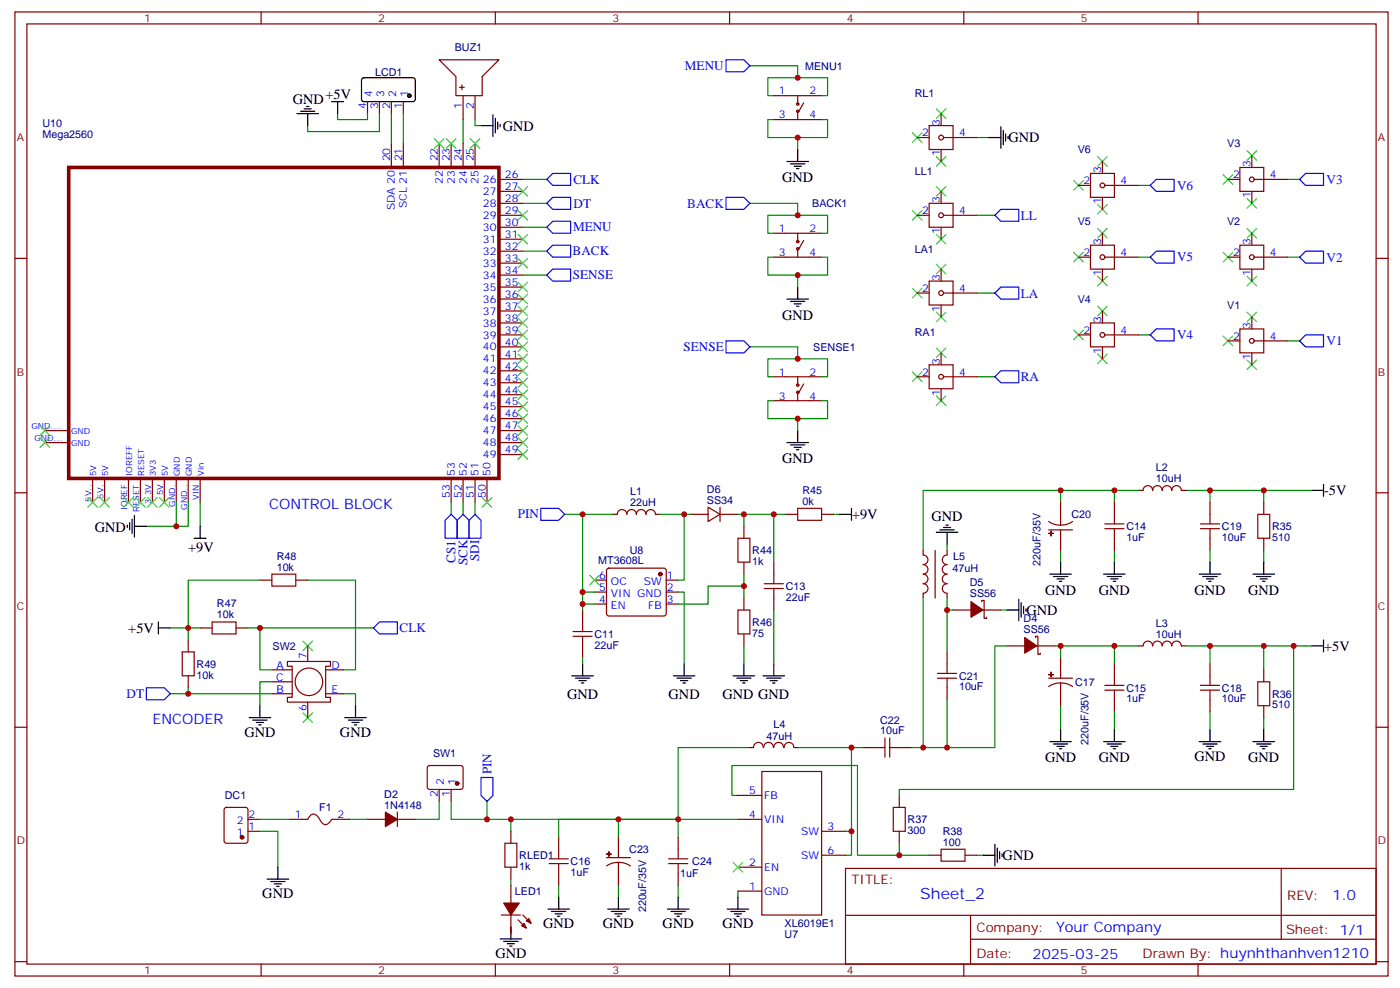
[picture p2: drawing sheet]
<svg xmlns="http://www.w3.org/2000/svg" width="413mm" height="291mm" viewBox="0 0 413 291" stroke-linecap="round" stroke-linejoin="round" font-family="sans-serif">
<path d="M106.9 23.1l.5-.2 14.8 .1 .4 .6-.1 6-.6 .4-14.8-.1-.4-.6v-5.7z" fill="none" stroke="#000" stroke-width=".35"/>
<circle cx="120.8" cy="28.2" r=".53" fill="#870000" stroke="#000" stroke-width=".35"/>
<g fill="none" stroke="#870000" stroke-width=".35">
<path d="M4.4 3.5h405.4v284.4h-405.4zM7.9 7.1h398.3v277.2h-398.3zM77.1 3.5v3.6M129.6 17.6h17.7l-5 5v5.6h-7.7v-5.6zM146.2 3.5v3.6M215.4 3.5v3.6M284.5 3.5v3.6M353.7 3.5v3.6M108.5 30v3.5M112 30v3.5M115.5 30v3.5M119.1 30v3.5"/>
<path d="M135.6 25.8h1.5M136.3 25v1.5M136.7 28.2v7.1M140.2 28.2v7.1M228.4 35.3h14.1M228.4 28.2h14.1M235.5 28.2v2.5M235.5 32.8v2.5M237.2 30.3l-1.4 2.5M274.3 37h7v7.1h-7zM277.8 33.5v3.5M115.5 42.3v7.1"/>
<path d="M119.1 42.3v7.1M129.6 42.3v7.1M133.2 42.3v7.1M136.7 42.3v7.1M140.2 42.3v7.1M147.3 52.9h7M147.3 60h7M147.3 56.4h7M270.8 40.6h3.5M274.3 60h7v7h-7zM277.8 44.1v3.5M277.8 56.4v3.6"/>
<path d="M278.5 40.6h9.9M318.4 54.7h3.5M321.9 51.2h7.1v7h-7.1zM325.4 47.6v3.6M325.4 58.2v3.5M326.1 54.7h9.9M362.5 52.9h3.5M366 49.4h7.1v7h-7.1zM369.5 45.9v3.5M369.5 56.4v3.6M370.2 52.9h9.9M4.4 76.2h3.5"/>
<path d="M147.3 63.5h7M147.3 74.1h7M147.3 70.6h7M147.3 67h7M147.3 77.6h7M228.4 75.8h14.1M228.4 68.8h14.1M235.5 68.8v2.5M235.5 73.4v2.4M237.2 70.9l-1.4 2.5M270.8 63.5h3.5M277.8 67v3.6"/>
<path d="M277.8 79.4v3.5M278.5 63.5h9.9M318.4 75.8h3.5M321.9 72.3h7.1v7.1h-7.1zM325.4 68.8v3.5M325.4 79.4v3.5M326.1 75.8h9.9M362.5 75.8h3.5M366 72.3h7.1v7.1h-7.1zM369.5 68.8v3.5M369.5 79.4v3.5M370.2 75.8h9.9"/>
<path d="M406.2 76.2h3.6M147.3 98.8h7M147.3 95.3h7M147.3 91.7h7M147.3 88.2h7M147.3 84.7h7M147.3 81.1h7M270.8 86.4h3.5M274.3 82.9h7v7.1h-7zM277.8 90v3.5M278.5 86.4h9.9M318.4 98.8h3.5"/>
<path d="M321.9 95.3h7.1v7h-7.1zM325.4 91.7v3.6M326.1 98.8h9.9M366 97h7.1v7.1h-7.1zM369.5 93.5v3.5M147.3 119.9h7M147.3 116.4h7M147.3 112.9h7M147.3 109.4h7M147.3 105.8h7M147.3 102.3h7M228.4 111.1h14.1"/>
<path d="M228.4 118.2h14.1M235.5 111.1v2.5M235.5 115.7v2.5M237.2 113.2l-1.4 2.5M270.8 111.1h3.5M274.3 107.6h7v7.1h-7zM277.8 104.1v3.5M277.8 114.7v3.5M278.5 111.1h9.9M325.4 102.3v3.5M362.5 100.5h3.5M369.5 104.1v3.5"/>
<path d="M370.2 100.5h9.9M13.2 127h7.1M13.2 130.5h7.1M147.3 127h7M147.3 130.5h7M147.3 123.5h7M147.3 134.1h7M4.4 145.3h3.5M27.3 141.1v7.1M30.9 141.1v7.1M37.9 141.1v7.1M41.5 141.1v7.1"/>
<path d="M45 141.1v7.1M48.5 141.1v7.1M52 141.1v7.1M55.6 141.1v7.1M59.1 141.1v7.1M133.2 141.1v7.1M136.7 141.1v7.1M140.2 141.1v7.1M143.8 141.1v7.1M180.8 151.7h1.4a1.41 1.41 0 0 1 1.4-1.4 1.41 1.41 0 0 1 1.4 1.4M185 151.7a1.41 1.41 0 0 1 1.5-1.4 1.41 1.41 0 0 1 1.4 1.4M187.9 151.7a1.41 1.41 0 0 1 1.4-1.4 1.41 1.41 0 0 1 1.4 1.4"/>
<path d="M190.7 151.7a1.41 1.41 0 0 1 1.4-1.4 1.41 1.41 0 0 1 1.4 1.4M193.5 151.7h1.4M203.7 151.7h5.3M209 149.6l3.5 2.1-3.5 2.1zM212.5 149.6v4.2M212.5 151.7h5.3M217.8 158.8h3.6v7h-3.6zM219.6 155.2v3.6M232 151.7h3.5M235.5 149.9h7v3.6h-7zM242.5 151.7h3.6M309.6 153.8l1.6 .8 1.9 .3"/>
<path d="M309.6 156.3h7M313.1 148.2v6.7M313.1 156.3v6M316.6 153.8l-1.7 .8-1.8 .3M326.1 154.5h5.7M326.1 155.9h5.7M329 148.2v6.3M329 155.9v6.4M336 144.6h1.4a1.41 1.41 0 0 1 1.5-1.4 1.41 1.41 0 0 1 1.4 1.4 1.41 1.41 0 0 1 1.4-1.4 1.41 1.41 0 0 1 1.4 1.4 1.41 1.41 0 0 1 1.4-1.4 1.41 1.41 0 0 1 1.4 1.4 1.41 1.41 0 0 1 1.4-1.4 1.41 1.41 0 0 1 1.4 1.4h1.4M354.4 154.5h5.6M354.4 155.9h5.6M357.2 148.2v6.3"/>
<path d="M357.2 155.9v6.4M371.3 151.7h3.5v7.1h-3.5zM373.1 148.2v3.5M373.1 158.8v3.5M406.2 145.3h3.6M76.7 171.1h3.6M80.3 169.3h7v3.6h-7zM87.3 171.1h3.5M172 179.9v6.4M175.5 171.1h3.5M175.5 174.6h3.5M175.5 178.2h3.5"/>
<path d="M179.3 167.8l.4-.2h16.3l.5 .2 .2 .5v12.7l-.3 .5-.4 .2h-16.3l-.5-.3-.2-.4v-12.7zM196.7 171.1h3.5M196.7 174.6h3.5M196.7 178.2h3.5M217.8 179.9h3.6v7.1h-3.6zM219.6 165.8v3.5M219.6 176.4v3.5M225.6 173.6h5.6M225.6 172.2h5.6M228.4 165.8v6.4M228.4 173.6v6.3M272.5 162.3v1.4a1.41 1.41 0 0 1 1.4 1.4 1.41 1.41 0 0 1-1.4 1.4 1.41 1.41 0 0 1 1.4 1.4 1.41 1.41 0 0 1-1.4 1.4 1.41 1.41 0 0 1 1.4 1.5 1.41 1.41 0 0 1-1.4 1.4 1.41 1.41 0 0 1 1.4 1.4 1.41 1.41 0 0 1-1.4 1.4v1.4"/>
<path d="M276 162.3v14.1M279.6 162.3v1.4a1.41 1.41 0 0 0-1.4 1.4 1.41 1.41 0 0 0 1.4 1.4 1.41 1.41 0 0 0-1.4 1.4 1.41 1.41 0 0 0 1.4 1.4 1.41 1.41 0 0 0-1.4 1.4 1.41 1.41 0 0 0 1.4 1.5 1.41 1.41 0 0 0-1.4 1.4 1.41 1.41 0 0 0 1.4 1.4v1.4M281.3 179.9h5.3M289.8 177.4v-.3h.7v5.3h.7v-.4M290.2 179.9h5.3M53.8 192.3h3.5v7h-3.5zM55.6 188.7v3.6M55.6 199.3v3.5M59.1 185.2h3.5M62.6 183.4h7.1v3.6h-7.1zM69.7 185.2h3.5M80.3 197.6h6"/>
<path d="M84.8 195.1h12.7v1.4h-1.4v9.2h1.4v1.4h-12.7v-1.4h1.5v-9.2h-1.5zM90.8 190.5v4.6M96.1 197.6h5.3M169.2 187.7h5.6M169.2 186.3h5.6M172 187.7v6.3M219.6 187v3.5M276.8 198.6h5.6M279.6 192.3v6.3M297.2 190.5h5.3M305.7 188v-.3h.7v5.3h.7v-.4M306 190.5h5.3"/>
<path d="M313.1 194v6M329 195.8v6.3M336 190.5h1.4a1.41 1.41 0 0 1 1.5-1.4 1.41 1.41 0 0 1 1.4 1.4 1.41 1.41 0 0 1 1.4-1.4 1.41 1.41 0 0 1 1.4 1.4 1.41 1.41 0 0 1 1.4-1.4 1.41 1.41 0 0 1 1.4 1.4 1.41 1.41 0 0 1 1.4-1.4 1.41 1.41 0 0 1 1.4 1.4h1.4M357.2 195.8v6.3M373.1 197.6v3.5M4.4 214.5h3.5M80.3 201.1h6M80.3 204.6h6M90.8 207.1v4.6M96.1 204.6h5.3M261.2 217.7v5.6M262.6 217.7v5.6"/>
<path d="M276.8 200h5.6M279.6 200v6.4M309.6 200h7M313.1 201.4l1.8 .3 1.7 .8M313.1 201.4l-1.9 .3-1.6 .8M313.1 201.4v6.7M326.1 203.6h5.7M326.1 202.1h5.7M329 203.6v6.3M354.4 203.6h5.6M354.4 202.1h5.6M357.2 203.6v6.3"/>
<path d="M371.3 201.1h3.5v7h-3.5zM373.1 208.1v3.6M406.2 214.5h3.6M66.4 238.3l.5-.2h5.6l.6 .5 .1 9.4-.5 .7h-5.8l-.7-.5-.1-9.4zM117.3 239.5v4.3M126.4 226l.4-.2h9.5l.4 .7-.1 5.9-.6 .4h-9.5l-.4-.7v-5.6zM129.6 232.8v3.6M133.2 232.8v3.6M217.8 234.6h7.1M221.4 220.5h1M222.5 220.5a1.41 1.41 0 0 1 1.4-1.6 1.41 1.41 0 0 1 1.4 1.6M224.9 227.5h17.6v42.4h-17.6z"/>
<path d="M225.5 220.5a1.41 1.41 0 0 1 1.4-1.6 1.41 1.41 0 0 1 1.4 1.6M228.4 220.5a1.41 1.41 0 0 1 1.5-1.6 1.41 1.41 0 0 1 1.4 1.6M231.5 220.5a1.41 1.41 0 0 1 1.4-1.5 1.41 1.41 0 0 1 1.4 1.5M234.4 220.5h1.1M254.9 220.5h6.3M262.6 220.5h6.4M263.7 238.1h3.5v7.1h-3.5zM265.5 234.6v3.5M73.2 245.2h3.5M73.2 241.7h3.5M85.5 241.7h5.3l.6-1a1.56 1.56 0 0 1 2.7 .5l.2 .3a2.13 2.13 0 0 0 2.3 1.6l1.3-1.4h5.3M108.5 241.7h5.3"/>
<path d="M117.3 241.7h5.3M149 248.7h3.6v7.1h-3.6zM150.8 245.2v3.5M150.8 255.8v3.5M162.1 253.3h5.6M162.1 254.7h5.6M164.9 246.9v6.4M164.9 254.7v6.4M179 252.9h7.1M182.6 254.4l1.8 .2 1.7 .8M182.6 254.4l-1.9 .2-1.7 .8M182.6 246.9v6"/>
<path d="M182.6 254.4v6.7M197.4 253.3h5.6M197.4 254.7h5.6M200.2 246.9v6.4M200.2 254.7v6.4M217.8 241.7h7.1M217.8 255.8h7.1M242.5 245.2h7.1M242.5 252.2h7.1M249.6 256.1h156.6v28.2h-156.6zM265.5 245.2v3.5M274.3 252.2h3.5"/>
<path d="M277.8 250.5h7.1v3.5h-7.1zM284.9 252.2h3.5M378.2 256.1v20.9M150.8 261.1v5.2M150.8 269.9v5.3M217.8 262.8h7.1M249.6 270h156.5M286.5 277h119.6M286.5 270v14.1M4.4 283.6h3.5M77.1 284.3v3.6M146.2 284.3v3.6"/>
<path d="M215.4 284.3v3.6M284.5 284.3v3.6M353.7 284.3v3.6M406.2 283.6h3.6"/>
<circle cx="235.5" cy="32.8" r=".35"/>
<circle cx="235.5" cy="30.7" r=".35"/>
<circle cx="277.8" cy="40.6" r=".71"/>
<circle cx="325.4" cy="54.7" r=".71"/>
<circle cx="369.5" cy="52.9" r=".71"/>
<circle cx="235.5" cy="73.4" r=".35"/>
<circle cx="235.5" cy="71.3" r=".35"/>
<circle cx="277.8" cy="63.5" r=".71"/>
<circle cx="325.4" cy="75.8" r=".71"/>
<circle cx="369.5" cy="75.8" r=".71"/>
<circle cx="277.8" cy="86.4" r=".71"/>
<circle cx="325.4" cy="98.8" r=".71"/>
<circle cx="235.5" cy="115.7" r=".35"/>
<circle cx="235.5" cy="113.6" r=".35"/>
<circle cx="277.8" cy="111.1" r=".71"/>
<circle cx="369.5" cy="100.5" r=".71"/>
<circle cx="91.2" cy="201.1" r="4.1"/>
</g>
<g fill="#870000" stroke="#870000" stroke-width=".35">
<path d="M309.6 199h1.4z"/>
<path d="M310.3 198.3v1.4z"/>
<path d="M309.6 157.3h1.4z"/>
<path d="M310.3 156.6v1.4z"/>
<path d="M179 251.9h1.4z"/>
<path d="M179.7 251.2l.1 1.4z"/>
<path d="M286.6 177.4l3.6 2.5-3.6 2.1z"/>
<path d="M302.5 188l3.5 2.5-3.5 2.1z"/>
<path d="M113.8 239.5l3.5 2.2-3.5 2.1z"/>
<path d="M154.7 272.3l.7 1.5-1.4-.7z"/>
<path d="M155.4 271.6l.7-.7 .7 1.4z"/>
<path d="M152.9 271.3l1.4 1.4z"/>
<path d="M154.3 269.9l1.5 1.4z"/>
<path d="M148 269.9h5.6z"/>
<path d="M148.7 266.3h4.6l-2.5 3.6z"/>
<circle cx="134.9" cy="231.1" r=".53"/>
<circle cx="71.4" cy="246.9" r=".53"/>
<circle cx="194.9" cy="169.3" r=".53"/>
</g>
<g fill="none" stroke="#008700" stroke-width=".35">
<path d="M221.4 19.4h14.1v3.5M99.7 33.5v1.8h8.8v-1.8M112 33.5v5.3h-21.2v-1.8M115.5 33.5v8.8M119.1 33.5v8.8M136.7 35.3v7M140.2 35.3v1.7h1.8M228.4 28.2h-1.7v-5.3h17.6v5.3h-1.8M228.4 35.3h-1.7v5.3h17.6v-5.3h-1.8M154.3 52.9h7.1M154.3 60h7.1M221.4 60h14.1v3.5"/>
<path d="M235.5 40.6v3.5M288.4 40.6h3.5M336 54.7h3.5M380.1 52.9h3.5M154.3 74.1h7.1M154.3 67h7.1M228.4 75.8h-1.7v5.3h17.6v-5.3h-1.8M228.4 68.8h-1.7v-5.3h17.6v5.3h-1.8M288.4 63.5h5.3M336 75.8h3.5M380.1 75.8h3.5M154.3 81.1h7.1"/>
<path d="M235.5 81.1v3.6M288.4 86.4h5.3M336 98.8h3.5M221.4 102.3h14.1v3.5M228.4 118.2h-1.7v5.3h17.6v-5.3h-1.8M228.4 111.1h-1.7v-5.3h17.6v5.3h-1.8M288.4 111.1h5.3M380.1 100.5h3.5M235.5 123.5v3.5M52 148.2v7M55.6 148.2v7h-12.4M59.1 148.2v7"/>
<path d="M133.2 148.2v3.5M136.7 148.2v3.5M140.2 148.2v3.5M166.7 151.7h5.3M180.8 151.7h-8.8v22.9M194.9 151.7h8.8M202 151.7v19.4h-1.8M217.8 151.7h1.8v3.5M219.6 151.7h8.8v14.1M228.4 151.7h3.6M246.1 151.7h1.7M313.1 144.6v3.6"/>
<path d="M329 144.6v3.6M336 144.6h-63.5v17.7M350.1 144.6h23v3.6M357.2 144.6v3.6M373.1 144.6h14.1M76.7 171.1h-21.1v14.1h-5.3M90.8 171.1h14.2v26.5h-3.6M172 178.2h3.5M175.5 174.6h-3.5v5.3M200.2 174.6h1.8v21.2M219.6 172.9h-10.6v5.3h-8.8M219.6 169.3v7.1"/>
<path d="M228.4 179.9v15.9M272.5 176.4v44.1h7.1v-14.1M279.6 160.5v1.8M279.6 176.4v15.9M279.6 179.9h1.7M295.5 179.9h1.7M313.1 162.3v3.5M329 162.3v3.5M357.2 162.3v3.5M373.1 162.3v3.5M59.1 185.2h-3.5v3.5M73.2 185.2h37"/>
<path d="M76.7 185.2v12.4h3.6M172 194v1.8M219.6 190.5v5.3M297.2 190.5h-3.5v30h-14.1M311.3 190.5h1.8v3.5M313.1 190.5h15.9v5.3M329 190.5h7M350.1 190.5h7.1v5.3M357.2 190.5h15.9v7.1M373.1 190.5h14.1M381.9 190.5v42.3h-116.4v1.8M50.3 204.6h5.3"/>
<path d="M55.6 202.8v1.8h24.7M80.3 201.1h-3.6v7M101.4 204.6h3.6v3.5M313.1 208.1v7.1M329 209.9v5.3M357.2 209.9v5.3M373.1 211.7v3.5M129.6 236.4v5.3h-7M133.2 236.4v5.3h67M143.8 236.4v5.3M217.8 234.6h-1.7v-8.8h37v26.4h21.2M221.4 220.5h-21.2v21.2"/>
<path d="M235.5 220.5h15.9v31.7h-1.8M251.4 220.5h3.5M269 220.5h3.5M76.7 245.2h5.3v10.6M76.7 241.7h8.8M103.2 241.7h5.3M150.8 241.7v3.5M150.8 259.3v1.8M164.9 246.9v-5.2h17.7v5.2M182.6 241.7h35.2M200.2 241.7v5.2M249.6 245.2h1.8"/>
<path d="M265.5 248.7v3.5M288.4 252.2h1.8M150.8 273.4v1.8M164.9 261.1v3.5M182.6 261.1v3.5M200.2 261.1v3.5M217.8 262.8v1.8"/>
</g>
<g fill="none" stroke="#00f" stroke-width=".35">
<path d="M214.3 17.6h5.3l1.8 1.8-1.8 1.8h-5.3zM161.4 52.9l1.8-1.7h5.3v3.5h-5.3zM163.2 58.2h5.3v3.5h-5.3l-1.8-1.7zM214.3 58.2h5.3l1.8 1.8-1.8 1.7h-5.3zM339.5 54.7l1.8-1.8h5.3v3.5h-5.3zM383.6 52.9l1.8-1.7h5.3v3.5h-5.3zM161.4 67l1.8-1.7h5.3v3.5h-5.3zM161.4 74.1l1.8-1.8h5.3v3.5h-5.3zM293.7 63.5l1.8-1.8h5.2v3.6h-5.2zM341.3 74.1h5.3v3.5h-5.3l-1.8-1.8zM383.6 75.8l1.8-1.7h5.3v3.5h-5.3zM161.4 81.1l1.8-1.7h5.3v3.5h-5.3z"/>
<path d="M293.7 86.4l1.8-1.7h5.2v3.5h-5.2zM341.3 97h5.3v3.5h-5.3l-1.8-1.7zM214.3 100.5h5.3l1.8 1.8-1.8 1.8h-5.3zM293.7 111.1l1.8-1.7h5.2v3.5h-5.2zM383.6 100.5l1.8-1.7h5.3v3.5h-5.3zM133.2 151.7l1.7 1.8v5.3h-3.5v-5.3zM136.7 151.7l1.8 1.8v5.3h-3.6v-5.3zM140.2 151.7l1.8 1.8v5.3h-3.5v-5.3zM159.6 149.9h5.3l1.8 1.8-1.8 1.8h-5.3zM110.2 185.2l1.8-1.8h5.3v3.6h-5.3zM43.2 202.8h5.3l1.8 1.8-1.8 1.8h-5.3zM142 229.3h3.5v5.3l-1.7 1.8-1.8-1.8z"/>
</g>
<g fill="none" stroke="#3c3" stroke-width=".35">
<path d="M269.3 39.2l2.9 2.8M272.2 39.2l-2.9 2.8M276.4 32.1l2.8 2.8M279.2 32.1l-2.8 2.8M128.2 40.9l2.9 2.8M131.1 40.9l-2.9 2.8M131.8 40.9l2.8 2.8M134.6 40.9l-2.8 2.8M138.8 40.9l2.8 2.8M141.6 40.9l-2.8 2.8M152.9 55l2.9 2.9M155.8 55l-2.9 2.9"/>
<path d="M276.4 55l2.8 2.9M276.4 46.2l2.8 2.8M279.2 55l-2.8 2.9M279.2 46.2l-2.8 2.8M317 53.3l2.8 2.8M319.8 53.3l-2.8 2.8M324 46.2l2.8 2.8M326.8 46.2l-2.8 2.8M361.1 51.5l2.8 2.8M363.9 51.5l-2.8 2.8M368.1 58.6l2.8 2.8M368.1 44.5l2.8 2.8"/>
<path d="M370.9 58.6l-2.8 2.8M370.9 44.5l-2.8 2.8M152.9 69.1l2.9 2.9M152.9 62.1l2.9 2.8M152.9 76.2l2.9 2.8M155.8 69.1l-2.9 2.9M155.8 62.1l-2.9 2.8M155.8 76.2l-2.9 2.8M269.3 62.1l2.9 2.8M272.2 62.1l-2.9 2.8M276.4 78l2.8 2.8M276.4 69.1l2.8 2.9"/>
<path d="M279.2 78l-2.8 2.8M279.2 69.1l-2.8 2.9M317 74.4l2.8 2.9M319.8 74.4l-2.8 2.9M324 60.3l2.8 2.8M324 67.4l2.8 2.8M326.8 60.3l-2.8 2.8M326.8 67.4l-2.8 2.8M361.1 74.4l2.8 2.9M363.9 74.4l-2.8 2.9M368.1 67.4l2.8 2.8M370.9 67.4l-2.8 2.8"/>
<path d="M152.9 86.8l2.9 2.8M152.9 83.3l2.9 2.8M152.9 90.3l2.9 2.8M152.9 93.8l2.9 2.9M152.9 97.4l2.9 2.8M155.8 86.8l-2.9 2.8M155.8 83.3l-2.9 2.8M155.8 90.3l-2.9 2.8M155.8 93.8l-2.9 2.9M155.8 97.4l-2.9 2.8M269.3 85l2.9 2.8M272.2 85l-2.9 2.8"/>
<path d="M276.4 92.1l2.8 2.8M279.2 92.1l-2.8 2.8M317 97.4l2.8 2.8M319.8 97.4l-2.8 2.8M324 81.5l2.8 2.8M324 90.3l2.8 2.8M326.8 81.5l-2.8 2.8M326.8 90.3l-2.8 2.8M361.1 99.1l2.8 2.9M363.9 99.1l-2.8 2.9M368.1 92.1l2.8 2.8M368.1 81.5l2.8 2.8"/>
<path d="M370.9 92.1l-2.8 2.8M370.9 81.5l-2.8 2.8M152.9 100.9l2.9 2.8M152.9 104.4l2.9 2.8M152.9 108l2.9 2.8M152.9 111.5l2.9 2.8M152.9 115l2.9 2.8M152.9 118.5l2.9 2.9M155.8 100.9l-2.9 2.8M155.8 104.4l-2.9 2.8M155.8 108l-2.9 2.8M155.8 111.5l-2.9 2.8"/>
<path d="M155.8 115l-2.9 2.8M155.8 118.5l-2.9 2.9M269.3 109.7l2.9 2.8M272.2 109.7l-2.9 2.8M276.4 116.8l2.8 2.8M276.4 102.7l2.8 2.8M279.2 116.8l-2.8 2.8M279.2 102.7l-2.8 2.8M324 104.4l2.8 2.8M326.8 104.4l-2.8 2.8M368.1 106.2l2.8 2.8M370.9 106.2l-2.8 2.8"/>
<path d="M11.8 129.1l2.8 2.8M11.8 125.6l2.8 2.8M14.6 125.6l-2.8 2.8M14.6 129.1l-2.8 2.8M152.9 122.1l2.9 2.8M152.9 125.6l2.9 2.8M152.9 129.1l2.9 2.8M152.9 132.6l2.9 2.9M155.8 122.1l-2.9 2.8M155.8 125.6l-2.9 2.8M155.8 129.1l-2.9 2.8M155.8 132.6l-2.9 2.9"/>
<path d="M25.9 146.8l2.9 2.8M28.8 146.8l-2.9 2.8M29.5 146.8l2.8 2.8M32.3 146.8l-2.8 2.8M36.5 146.8l2.8 2.8M39.3 146.8l-2.8 2.8M40 146.8l2.9 2.8M42.9 146.8l-2.9 2.8M43.6 146.8l2.8 2.8M46.4 146.8l-2.8 2.8M47.1 146.8l2.8 2.8M49.9 146.8l-2.8 2.8"/>
<path d="M142.3 146.8l2.9 2.8M145.2 146.8l-2.9 2.8M174.1 169.7l2.8 2.8M176.9 169.7l-2.8 2.8M89.4 189.1l2.9 2.8M92.3 189.1l-2.9 2.8M89.4 210.3l2.9 2.8M92.3 210.3l-2.9 2.8M216.4 254.4l2.9 2.8M219.3 254.4l-2.9 2.8"/>
</g>
<g fill="none" stroke="#000" stroke-width=".35">
<path d="M87.7 33.5h6.3M88.7 32.8h4.3M89.8 32.1h2.1M90.5 31.4h.7M90.8 33.5v3.5M97.9 30h3.5M99.7 30v3.5M142 37h3.5M145.5 33.9v6.3M146.2 34.9v4.3M146.9 36v2.1M147.6 36.7v.7"/>
<path d="M295.5 37.4v6.3M296.2 38.5v4.2M296.9 39.5v2.1M232.3 47.6h6.4M233.4 48.3h4.2M234.4 49h2.1M235.1 49.7h.7M235.5 44.1v3.5M291.9 40.6h3.6M297.6 40.2v.7M232.3 88.2h6.4M233.4 88.9h4.2"/>
<path d="M234.4 89.6h2.1M235.1 90.3h.7M235.5 84.7v3.5M232.3 130.5h6.4M233.4 131.2h4.2M234.4 131.9h2.1M235.1 132.6h.7M235.5 127v3.5M37.6 154.9v.7M38.3 154.2v2.1M39 153.1v4.2M39.7 155.2h3.5"/>
<path d="M39.7 152v6.4M57.3 158.8h3.6M59.1 155.2v3.6M247.8 151.7h3.6M251.4 149.9v3.6M276.4 157h6.4M277.5 156.3h4.2M278.5 155.6h2.1M279.2 154.9h.7M279.6 157v3.5M387.2 144.6h3.5M390.7 142.9v3.5"/>
<path d="M297.2 179.9h3.5M300.7 176.7v6.4M301.4 177.8v4.2M302.2 178.9v2.1M302.9 179.6v.7M309.9 169.3h6.4M311 170h4.2M312 170.7h2.1M312.7 171.5h.7M313.1 165.8v3.5M325.8 169.3h6.3M326.8 170h4.3"/>
<path d="M327.9 170.7h2.1M328.6 171.5h.7M329 165.8v3.5M354 169.3h6.4M355.1 170h4.2M356.1 170.7h2.1M356.8 171.5h.7M357.2 165.8v3.5M369.9 169.3h6.3M370.9 170h4.3M372 170.7h2.1M372.7 171.5h.7"/>
<path d="M373.1 165.8v3.5M46.7 185.2h3.6M46.7 183.4v3.6M168.8 199.3h6.4M172 195.8v3.5M198.8 199.3h6.3M202 195.8v3.5M216.4 199.3h6.4M219.6 195.8v3.5M225.2 199.3h6.4M228.4 195.8v3.5M387.2 190.5h3.5"/>
<path d="M390.7 188.7v3.6M73.6 211.7h6.3M74.6 212.4h4.2M75.7 213.1h2.1M76.4 213.8h.7M76.7 208.1v3.6M101.8 211.7h6.3M102.8 212.4h4.3M103.9 213.1h2.1M104.6 213.8h.7M105 208.1v3.6M169.9 200h4.2"/>
<path d="M170.9 200.7h2.1M171.6 201.4h.7M199.8 200h4.3M200.9 200.7h2.1M201.6 201.4h.7M217.5 200h4.2M218.5 200.7h2.2M219.3 201.4h.7M226.3 200h4.2M227.4 200.7h2.1M228.1 201.4h.7M309.9 218.7h6.4"/>
<path d="M311 219.4h4.2M313.1 215.2v3.5M325.8 218.7h6.3M326.8 219.4h4.3M329 215.2v3.5M354 218.7h6.4M355.1 219.4h4.2M357.2 215.2v3.5M369.9 218.7h6.3M370.9 219.4h4.3M373.1 215.2v3.5M312 220.1h2.1"/>
<path d="M312.7 220.8h.7M327.9 220.1h2.1M328.6 220.8h.7M356.1 220.1h2.1M356.8 220.8h.7M372 220.1h2.1M372.7 220.8h.7M78.8 259.3h6.4M79.9 260h4.2M82 255.8v3.5M290.2 252.2h3.5M293.7 249.1v6.3"/>
<path d="M294.4 250.1v4.3M295.1 251.2v2.1M295.8 251.9v.7M81 260.7h2.1M81.7 261.4h.7M147.6 276.9h6.4M148.7 277.6h4.2M149.8 278.3h2.1M150.5 279h.7M150.8 273.4v3.5M161.7 268.1h6.4M162.8 268.8h4.2"/>
<path d="M163.9 269.5h2.1M164.6 270.2h.7M164.9 264.6v3.5M179.4 268.1h6.3M180.4 268.8h4.3M181.5 269.5h2.1M182.2 270.2h.7M182.6 264.6v3.5M197 268.1h6.4M198.1 268.8h4.2M199.1 269.5h2.2M199.8 270.2h.8"/>
<path d="M200.2 264.6v3.5M214.7 268.1h6.3M215.7 268.8h4.3M216.8 269.5h2.1M217.5 270.2h.7M217.8 264.6v3.5"/>
</g>
<path d="M20.3 49.4h127v91.7h-127z" fill="none" stroke="#870000" stroke-width="1.1"/>
<g fill="#c00">
<circle cx="55.6" cy="204.6" r=".88"/>
<circle cx="143.8" cy="241.7" r=".88"/>
<circle cx="172" cy="151.7" r=".88"/>
<circle cx="235.5" cy="123.5" r=".88"/>
<circle cx="235.5" cy="105.8" r=".88"/>
<circle cx="235.5" cy="81.1" r=".88"/>
<circle cx="235.5" cy="63.5" r=".88"/>
<circle cx="235.5" cy="22.9" r=".88"/>
<circle cx="235.5" cy="40.6" r=".88"/>
<circle cx="150.8" cy="241.7" r=".88"/>
<circle cx="76.7" cy="185.2" r=".88"/>
<circle cx="55.6" cy="185.2" r=".88"/>
<circle cx="202" cy="151.7" r=".88"/>
<circle cx="172" cy="178.2" r=".88"/>
<circle cx="172" cy="174.6" r=".88"/>
<circle cx="228.4" cy="151.7" r=".88"/>
<circle cx="219.6" cy="172.9" r=".88"/>
<circle cx="219.6" cy="151.7" r=".88"/>
<circle cx="182.6" cy="241.7" r=".88"/>
<circle cx="279.6" cy="220.5" r=".88"/>
<circle cx="329" cy="190.5" r=".88"/>
<circle cx="313.1" cy="190.5" r=".88"/>
<circle cx="357.2" cy="190.5" r=".88"/>
<circle cx="329" cy="144.6" r=".88"/>
<circle cx="272.5" cy="220.5" r=".88"/>
<circle cx="265.5" cy="252.2" r=".88"/>
<circle cx="251.4" cy="245.2" r=".88"/>
<circle cx="251.4" cy="220.5" r=".88"/>
<circle cx="381.9" cy="190.5" r=".88"/>
<circle cx="313.1" cy="144.6" r=".88"/>
<circle cx="200.2" cy="241.7" r=".88"/>
<circle cx="373.1" cy="190.5" r=".88"/>
<circle cx="357.2" cy="144.6" r=".88"/>
<circle cx="279.6" cy="179.9" r=".88"/>
<circle cx="373.1" cy="144.6" r=".88"/>
<circle cx="52" cy="155.2" r=".88"/>
</g>
<text font-size="4.6" fill="#00f" x="271.7" y="265.1">Sheet_2</text>
<g font-size="4.2">
<text x="96.1" y="29.2">+5V</text>
<text x="86.5" y="30.6">GND</text>
<text x="148.5" y="38.7">GND</text>
<text x="297.7" y="42">GND</text>
<text x="230.9" y="53.7">GND</text>
<text x="230.9" y="94.3">GND</text>
<text x="230.9" y="136.6">GND</text>
<text x="390.9" y="146.1">-5V</text>
<text x="251.5" y="153.1">+9V</text>
<text x="275" y="153.7">GND</text>
<text x="28" y="156.9">GND</text>
<text x="55.5" y="162.8">+9V</text>
<text x="308.5" y="175.3">GND</text>
<text x="324.4" y="175.4">GND</text>
<text x="352.6" y="175.4">GND</text>
<text x="368.5" y="175.4">GND</text>
<text x="303" y="181.3">GND</text>
<text x="37.9" y="186.6">+5V</text>
<text x="390.9" y="191.9">+5V</text>
<text x="167.4" y="206">GND</text>
<text x="197.4" y="206">GND</text>
<text x="213.3" y="206">GND GND</text>
<text x="72.1" y="217.3">GND</text>
<text x="100.4" y="217.3">GND</text>
<text x="308.5" y="224.8">GND</text>
<text x="324.4" y="224.7">GND</text>
<text x="352.6" y="224.4">GND</text>
<text x="368.5" y="224.8">GND</text>
<text x="296" y="253.6">GND</text>
<text x="77.4" y="264.9">GND</text>
<text x="160.3" y="273.8">GND</text>
<text x="178" y="273.8">GND</text>
<text x="195.6" y="273.8">GND</text>
<text x="213.3" y="273.8">GND</text>
<text x="146.2" y="282.6">GND</text>
</g>
<g font-size="4.2" fill="#00f">
<text x="79.4" y="150.1">CONTROL BLOCK</text>
<text x="45" y="213.4">ENCODER</text>
<text x="393.4" y="265.4">1.0</text>
<text x="311.8" y="274.9">Your Company</text>
<text x="304.8" y="282.7">2025-03-25</text>
</g>
<g font-size="3.9" fill="#00f">
<text x="202.2" y="20.7">MENU</text>
<text x="169.3" y="54.3">CLK</text>
<text x="347.5" y="56">V6</text>
<text x="391.6" y="54.3">V3</text>
<text x="169.3" y="61.4">DT</text>
<text x="202.9" y="61.2">BACK</text>
<text x="301.3" y="64.8">LL</text>
<text x="169.2" y="68.2">MENU</text>
<text x="169" y="75.3">BACK</text>
<text x="347.5" y="77.1">V5</text>
<text x="391.6" y="77.2">V2</text>
<text x="169.1" y="82.4">SENSE</text>
<text x="301.3" y="87.8">LA</text>
<text x="347.5" y="100">V4</text>
<text x="391.6" y="101.9">V1</text>
<text x="201.8" y="103.6">SENSE</text>
<text x="301.3" y="112.5">RA</text>
<text x="152.9" y="152.9">PIN</text>
<text x="134.4" y="165.9" transform="rotate(-90 134.4 165.9)">CS1</text>
<text x="138" y="166.8" transform="rotate(-90 138 166.8)">SCK</text>
<text x="141.5" y="165.5" transform="rotate(-90 141.5 165.5)">SDI</text>
<text x="118" y="186.5">CLK</text>
<text x="37.3" y="205.9">DT</text>
<text x="145.1" y="228.4" transform="rotate(-90 145.1 228.4)">PIN</text>
</g>
<g font-size="3.9" fill="#800">
<text x="251.4" y="260.7">TITLE:</text>
<text x="380" y="265.4">REV:</text>
<text x="288.3" y="274.9">Company:</text>
<text x="379.6" y="275.5">Sheet: 1/1</text>
<text x="288.3" y="282.6">Date:</text>
<text x="337.3" y="282.7">Drawn By: huynhthanhven1210</text>
</g>
<g font-size="3.2" fill="#800">
<text x="42.5" y="6.5">1</text>
<text x="111.7" y="6.5">2</text>
<text x="180.8" y="6.5">3</text>
<text x="249.9" y="6.5">4</text>
<text x="319.1" y="6.5">5</text>
<text x="4.9" y="41.6">A</text>
<text x="406.8" y="41.6">A</text>
<text x="4.9" y="110.8">B</text>
<text x="406.8" y="110.8">B</text>
<text x="4.9" y="179.9">C</text>
<text x="406.8" y="179.9">C</text>
<text x="4.9" y="249.1">D</text>
<text x="406.8" y="249.1">D</text>
<text x="42.5" y="287.3">1</text>
<text x="111.7" y="287.3">2</text>
<text x="180.8" y="287.3">3</text>
<text x="249.9" y="287.3">4</text>
<text x="319.1" y="287.3">5</text>
</g>
<g font-size="3.2" fill="#000080">
<text x="134.3" y="15.2">BUZ1</text>
<text x="110.7" y="22.3">LCD1</text>
<text x="237.7" y="20.6">MENU1</text>
<text x="270.1" y="28.7">RL1</text>
<text x="12.5" y="40.6">Mega2560</text>
<text x="12.5" y="37.4">U10</text>
<text x="318.1" y="45.2">V6</text>
<text x="362.3" y="43.5">V3</text>
<text x="270.1" y="51.6">LL1</text>
<text x="239.8" y="61.1">BACK1</text>
<text x="318.2" y="66.4">V5</text>
<text x="362.2" y="66.4">V2</text>
<text x="270.1" y="74.5">LA1</text>
<text x="318.1" y="89.3">V4</text>
<text x="362.3" y="91.1">V1</text>
<text x="270.1" y="99.2">RA1</text>
<text x="240.1" y="103.4">SENSE1</text>
<text x="341.2" y="142.2">10uH</text>
<text x="341.2" y="139">L2</text>
<text x="186" y="149.2">22uH</text>
<text x="186" y="146">L1</text>
<text x="208.7" y="148.5">SS34</text>
<text x="208.7" y="145.4">D6</text>
<text x="236.9" y="148.9">0k</text>
<text x="236.9" y="145.7">R45</text>
<text x="316.3" y="152.8">C20</text>
<text x="332.5" y="159.5">1uF</text>
<text x="332.5" y="156.4">C14</text>
<text x="360.7" y="159.5">10uF</text>
<text x="360.7" y="156.4">C19</text>
<text x="375.5" y="159.5">510</text>
<text x="375.5" y="156.4">R35</text>
<text x="81.7" y="165">R48</text>
<text x="176.6" y="166.5">MT3608L</text>
<text x="185.9" y="163.4">U8</text>
<text x="222.1" y="166.6">1k</text>
<text x="222.1" y="163.5">R44</text>
<text x="281.4" y="165.2">L5</text>
<text x="307.2" y="166.8" transform="rotate(-90 307.2 166.8)">220uF/35V</text>
<text x="81.7" y="168.3">10k</text>
<text x="281.2" y="168.7">47uH</text>
<text x="286.3" y="172.9">D5</text>
<text x="64" y="179.1">R47</text>
<text x="232" y="177.2">22uF</text>
<text x="232" y="174.1">C13</text>
<text x="286.3" y="176">SS56</text>
<text x="64" y="182.4">10k</text>
<text x="222.1" y="184.6">R46</text>
<text x="302.2" y="183.5">D4</text>
<text x="341.2" y="184.8">L3</text>
<text x="80.5" y="191.6">SW2</text>
<text x="175.5" y="191.3">22uF</text>
<text x="175.5" y="188.2">C11</text>
<text x="222.1" y="187.8">75</text>
<text x="302.2" y="186.6">SS56</text>
<text x="341.2" y="188">10uH</text>
<text x="58" y="196.9">R49</text>
<text x="58" y="200.1">10k</text>
<text x="283.1" y="203.6">10uF</text>
<text x="283.1" y="200.5">C21</text>
<text x="317.3" y="202.2">C17</text>
<text x="332.5" y="204">C15</text>
<text x="332.5" y="207.1">1uF</text>
<text x="360.7" y="207.1">10uF</text>
<text x="360.7" y="204">C18</text>
<text x="375.5" y="208.9">510</text>
<text x="375.5" y="205.8">R36</text>
<text x="228.4" y="214.6">L4</text>
<text x="259.8" y="213.5">C22</text>
<text x="226.3" y="218.1">47uH</text>
<text x="259.8" y="216.6">10uF</text>
<text x="321.3" y="219.7" transform="rotate(-90 321.3 219.7)">220uF/35V</text>
<text x="127.8" y="223.4">SW1</text>
<text x="66.4" y="235.7">DC1</text>
<text x="94.2" y="239.3">F1</text>
<text x="113.4" y="238.5">1N4148</text>
<text x="113.4" y="235.3">D2</text>
<text x="267.9" y="245.9">300</text>
<text x="267.9" y="242.8">R37</text>
<text x="185.8" y="251.6">C23</text>
<text x="278.3" y="249.4">100</text>
<text x="278.3" y="246.2">R38</text>
<text x="153.3" y="256.5">1k</text>
<text x="153.3" y="253.4">RLED1</text>
<text x="168.5" y="255.1">C16</text>
<text x="204.4" y="255.1">C24</text>
<text x="152" y="264">LED1</text>
<text x="168.5" y="258.3">1uF</text>
<text x="200.8" y="258.7">1uF</text>
<text x="190.8" y="269.1" transform="rotate(-90 190.8 269.1)">220uF/35V</text>
<text x="231.6" y="273.4">XL6019E1</text>
<text x="231.6" y="276.5">U7</text>
</g>
<g font-size="3.2" fill="#00f">
<text x="109.9" y="28.7" transform="rotate(-90 109.9 28.7)">4</text>
<text x="113.4" y="28.7" transform="rotate(-90 113.4 28.7)">3</text>
<text x="116.9" y="28.7" transform="rotate(-90 116.9 28.7)">2</text>
<text x="120.5" y="28.7" transform="rotate(-90 120.5 28.7)">1</text>
<text x="229.9" y="27.9">1</text>
<text x="239" y="27.9">2</text>
<text x="108.1" y="32.2" transform="rotate(-90 108.1 32.2)">4</text>
<text x="111.7" y="32.2" transform="rotate(-90 111.7 32.2)">3</text>
<text x="115.2" y="32.2" transform="rotate(-90 115.2 32.2)">2</text>
<text x="118.7" y="32.2" transform="rotate(-90 118.7 32.2)">1</text>
<text x="136.3" y="32" transform="rotate(-90 136.3 32)">1</text>
<text x="139.9" y="32" transform="rotate(-90 139.9 32)">2</text>
<text x="229.9" y="34.9">3</text>
<text x="239" y="34.9">4</text>
<text x="272.3" y="40.2">2</text>
<text x="277.5" y="37" transform="rotate(-90 277.5 37)">3</text>
<text x="283.1" y="40.2">4</text>
<text x="115.2" y="47.6" transform="rotate(-90 115.2 47.6)">20</text>
<text x="118.7" y="47.6" transform="rotate(-90 118.7 47.6)">21</text>
<text x="129.3" y="47.6" transform="rotate(-90 129.3 47.6)">22</text>
<text x="132.8" y="47.6" transform="rotate(-90 132.8 47.6)">23</text>
<text x="136.3" y="47.6" transform="rotate(-90 136.3 47.6)">24</text>
<text x="139.9" y="47.6" transform="rotate(-90 139.9 47.6)">25</text>
<text x="277.5" y="46.1" transform="rotate(-90 277.5 46.1)">1</text>
<text x="142.5" y="54">26</text>
<text x="149" y="52.6">26</text>
<text x="325.1" y="51.2" transform="rotate(-90 325.1 51.2)">3</text>
<text x="364" y="52.6">2</text>
<text x="369.2" y="49.4" transform="rotate(-90 369.2 49.4)">3</text>
<text x="374.8" y="52.6">4</text>
<text x="130.7" y="54.1" transform="rotate(-90 130.7 54.1)">22</text>
<text x="134.2" y="54.1" transform="rotate(-90 134.2 54.1)">23</text>
<text x="137.8" y="54.1" transform="rotate(-90 137.8 54.1)">24</text>
<text x="141.3" y="54.1" transform="rotate(-90 141.3 54.1)">25</text>
<text x="142.5" y="57.5">27</text>
<text x="149" y="59.6">28</text>
<text x="149" y="56.1">27</text>
<text x="277.5" y="60" transform="rotate(-90 277.5 60)">3</text>
<text x="319.9" y="54.3">2</text>
<text x="330.7" y="54.3">4</text>
<text x="369.2" y="58.5" transform="rotate(-90 369.2 58.5)">1</text>
<text x="116.6" y="62" transform="rotate(-90 116.6 62)">SDA 20</text>
<text x="120.1" y="61.4" transform="rotate(-90 120.1 61.4)">SCL 21</text>
<text x="142.5" y="64.6">29</text>
<text x="142.5" y="61">28</text>
<text x="149" y="63.1">29</text>
<text x="272.3" y="63.1">2</text>
<text x="283.1" y="63.1">4</text>
<text x="325.1" y="60.2" transform="rotate(-90 325.1 60.2)">1</text>
<text x="142.5" y="71.6">31</text>
<text x="142.5" y="68.1">30</text>
<text x="149" y="70.2">31</text>
<text x="149" y="66.7">30</text>
<text x="229.9" y="68.4">1</text>
<text x="239" y="68.4">2</text>
<text x="277.5" y="69" transform="rotate(-90 277.5 69)">1</text>
<text x="142.5" y="75.1">32</text>
<text x="149" y="73.7">32</text>
<text x="149" y="77.3">33</text>
<text x="229.9" y="75.5">3</text>
<text x="239" y="75.5">4</text>
<text x="319.9" y="75.5">2</text>
<text x="325.1" y="72.3" transform="rotate(-90 325.1 72.3)">3</text>
<text x="330.7" y="75.5">4</text>
<text x="364" y="75.5">2</text>
<text x="369.2" y="72.3" transform="rotate(-90 369.2 72.3)">3</text>
<text x="374.8" y="75.5">4</text>
<text x="142.5" y="82.2">34</text>
<text x="142.5" y="78.7">33</text>
<text x="149" y="80.8">34</text>
<text x="277.5" y="82.9" transform="rotate(-90 277.5 82.9)">3</text>
<text x="325.1" y="81.4" transform="rotate(-90 325.1 81.4)">1</text>
<text x="369.2" y="81.4" transform="rotate(-90 369.2 81.4)">1</text>
<text x="142.5" y="89.3">36</text>
<text x="142.5" y="85.7">35</text>
<text x="149" y="87.8">36</text>
<text x="149" y="84.3">35</text>
<text x="272.3" y="86.1">2</text>
<text x="283.1" y="86.1">4</text>
<text x="142.5" y="92.8">37</text>
<text x="149" y="94.9">38</text>
<text x="149" y="91.4">37</text>
<text x="277.5" y="92" transform="rotate(-90 277.5 92)">1</text>
<text x="325.1" y="95.3" transform="rotate(-90 325.1 95.3)">3</text>
<text x="142.5" y="99.8">39</text>
<text x="142.5" y="96.3">38</text>
<text x="149" y="102">40</text>
<text x="149" y="98.4">39</text>
<text x="319.9" y="98.4">2</text>
<text x="330.7" y="98.4">4</text>
<text x="364" y="100.2">2</text>
<text x="369.2" y="97" transform="rotate(-90 369.2 97)">3</text>
<text x="374.8" y="100.2">4</text>
<text x="142.5" y="106.9">41</text>
<text x="142.5" y="103.4">40</text>
<text x="149" y="105.5">41</text>
<text x="277.5" y="107.6" transform="rotate(-90 277.5 107.6)">3</text>
<text x="325.1" y="104.3" transform="rotate(-90 325.1 104.3)">1</text>
<text x="369.2" y="106.1" transform="rotate(-90 369.2 106.1)">1</text>
<text x="142.5" y="113.9">43</text>
<text x="142.5" y="110.4">42</text>
<text x="149" y="112.5">43</text>
<text x="149" y="109">42</text>
<text x="229.9" y="110.8">1</text>
<text x="239" y="110.8">2</text>
<text x="272.3" y="110.8">2</text>
<text x="283.1" y="110.8">4</text>
<text x="142.5" y="117.5">44</text>
<text x="149" y="119.6">45</text>
<text x="149" y="116.1">44</text>
<text x="229.9" y="117.8">3</text>
<text x="239" y="117.8">4</text>
<text x="277.5" y="116.7" transform="rotate(-90 277.5 116.7)">1</text>
<text x="142.5" y="124.5">46</text>
<text x="142.5" y="121">45</text>
<text x="149" y="123.1">46</text>
<text x="142.5" y="128.1">47</text>
<text x="142.5" y="131.6">48</text>
<text x="149" y="126.6">47</text>
<text x="149" y="130.2">48</text>
<text x="142.5" y="135.1">49</text>
<text x="149" y="133.7">49</text>
<text x="134.2" y="140.4" transform="rotate(-90 134.2 140.4)">53</text>
<text x="137.8" y="140.4" transform="rotate(-90 137.8 140.4)">52</text>
<text x="141.3" y="140.4" transform="rotate(-90 141.3 140.4)">51</text>
<text x="144.8" y="140.4" transform="rotate(-90 144.8 140.4)">50</text>
<text x="132.8" y="146.9" transform="rotate(-90 132.8 146.9)">53</text>
<text x="136.3" y="146.9" transform="rotate(-90 136.3 146.9)">52</text>
<text x="139.9" y="146.9" transform="rotate(-90 139.9 146.9)">51</text>
<text x="143.4" y="146.9" transform="rotate(-90 143.4 146.9)">50</text>
<text x="176.8" y="170.7">6</text>
<text x="180.3" y="172.5">OC</text>
<text x="190.1" y="172.5">SW</text>
<text x="196.8" y="170.7">1</text>
<text x="176.8" y="177.8">4</text>
<text x="176.8" y="174.3">5</text>
<text x="180.3" y="179.6">EN</text>
<text x="180.3" y="176">VIN GND</text>
<text x="191.4" y="179.6">FB</text>
<text x="196.8" y="174.3">2</text>
<text x="196.8" y="177.8">3</text>
<text x="81.6" y="197.2">A</text>
<text x="90.5" y="194.4" transform="rotate(-90 90.5 194.4)">7</text>
<text x="97.9" y="197.2">D</text>
<text x="81.6" y="200.7">C</text>
<text x="81.6" y="204.3">B</text>
<text x="90.5" y="209.8" transform="rotate(-90 90.5 209.8)">6</text>
<text x="97.9" y="204.3">E</text>
<text x="131.1" y="231.5" transform="rotate(-90 131.1 231.5)">2</text>
<text x="134.6" y="231.5" transform="rotate(-90 134.6 231.5)">1</text>
<text x="129.3" y="235" transform="rotate(-90 129.3 235)">2</text>
<text x="132.8" y="235" transform="rotate(-90 132.8 235)">1</text>
<text x="221.1" y="234.2">5</text>
<text x="225.6" y="235.7">FB</text>
<text x="69.9" y="243.1">2</text>
<text x="73.4" y="244.8">1</text>
<text x="73.4" y="241.3">2</text>
<text x="87.1" y="241.3">1</text>
<text x="99.7" y="241.3">2</text>
<text x="221.1" y="241.3">4</text>
<text x="225.6" y="242.7">VIN</text>
<text x="244.3" y="244.8">3</text>
<text x="69.9" y="246.6">1</text>
<text x="236.5" y="246.2">SW</text>
<text x="244.3" y="251.9">6</text>
<text x="221.1" y="255.4">2</text>
<text x="225.6" y="256.8">EN</text>
<text x="236.5" y="253.3">SW</text>
<text x="221.1" y="262.5">1</text>
<text x="225.6" y="263.9">GND</text>
</g>
<g font-size="2.5" fill="#00f">
<text x="9.3" y="126.6">GND....</text>
<text x="10.2" y="130.2">GND...</text>
<text x="21" y="128.1">GND</text>
<text x="21" y="131.6">GND</text>
<text x="28.4" y="140.4" transform="rotate(-90 28.4 140.4)">5V</text>
<text x="31.9" y="140.4" transform="rotate(-90 31.9 140.4)">5V</text>
<text x="39" y="140.4" transform="rotate(-90 39 140.4)">IOREFF</text>
<text x="42.5" y="140.4" transform="rotate(-90 42.5 140.4)">RESET</text>
<text x="46" y="140.4" transform="rotate(-90 46 140.4)">3V3</text>
<text x="49.6" y="140.4" transform="rotate(-90 49.6 140.4)">5V</text>
<text x="53.1" y="140.4" transform="rotate(-90 53.1 140.4)">GND</text>
<text x="56.6" y="140.4" transform="rotate(-90 56.6 140.4)">GND</text>
<text x="60.1" y="140.4" transform="rotate(-90 60.1 140.4)">Vin</text>
<text x="27" y="147.9" transform="rotate(-90 27 147.9)">5V..</text>
<text x="30.5" y="147" transform="rotate(-90 30.5 147)">5V.</text>
<text x="44.6" y="148.6" transform="rotate(-90 44.6 148.6)">3.3V</text>
<text x="48.2" y="146.1" transform="rotate(-90 48.2 146.1)">5V</text>
<text x="51.7" y="149.4" transform="rotate(-90 51.7 149.4)">GND.</text>
<text x="58.7" y="147.4" transform="rotate(-90 58.7 147.4)">VIN</text>
<text x="37.6" y="150.6" transform="rotate(-90 37.6 150.6)">IOREF</text>
<text x="41.1" y="150.9" transform="rotate(-90 41.1 150.9)">RESET</text>
<text x="55.2" y="150.3" transform="rotate(-90 55.2 150.3)">GND..</text>
</g>
</svg>
